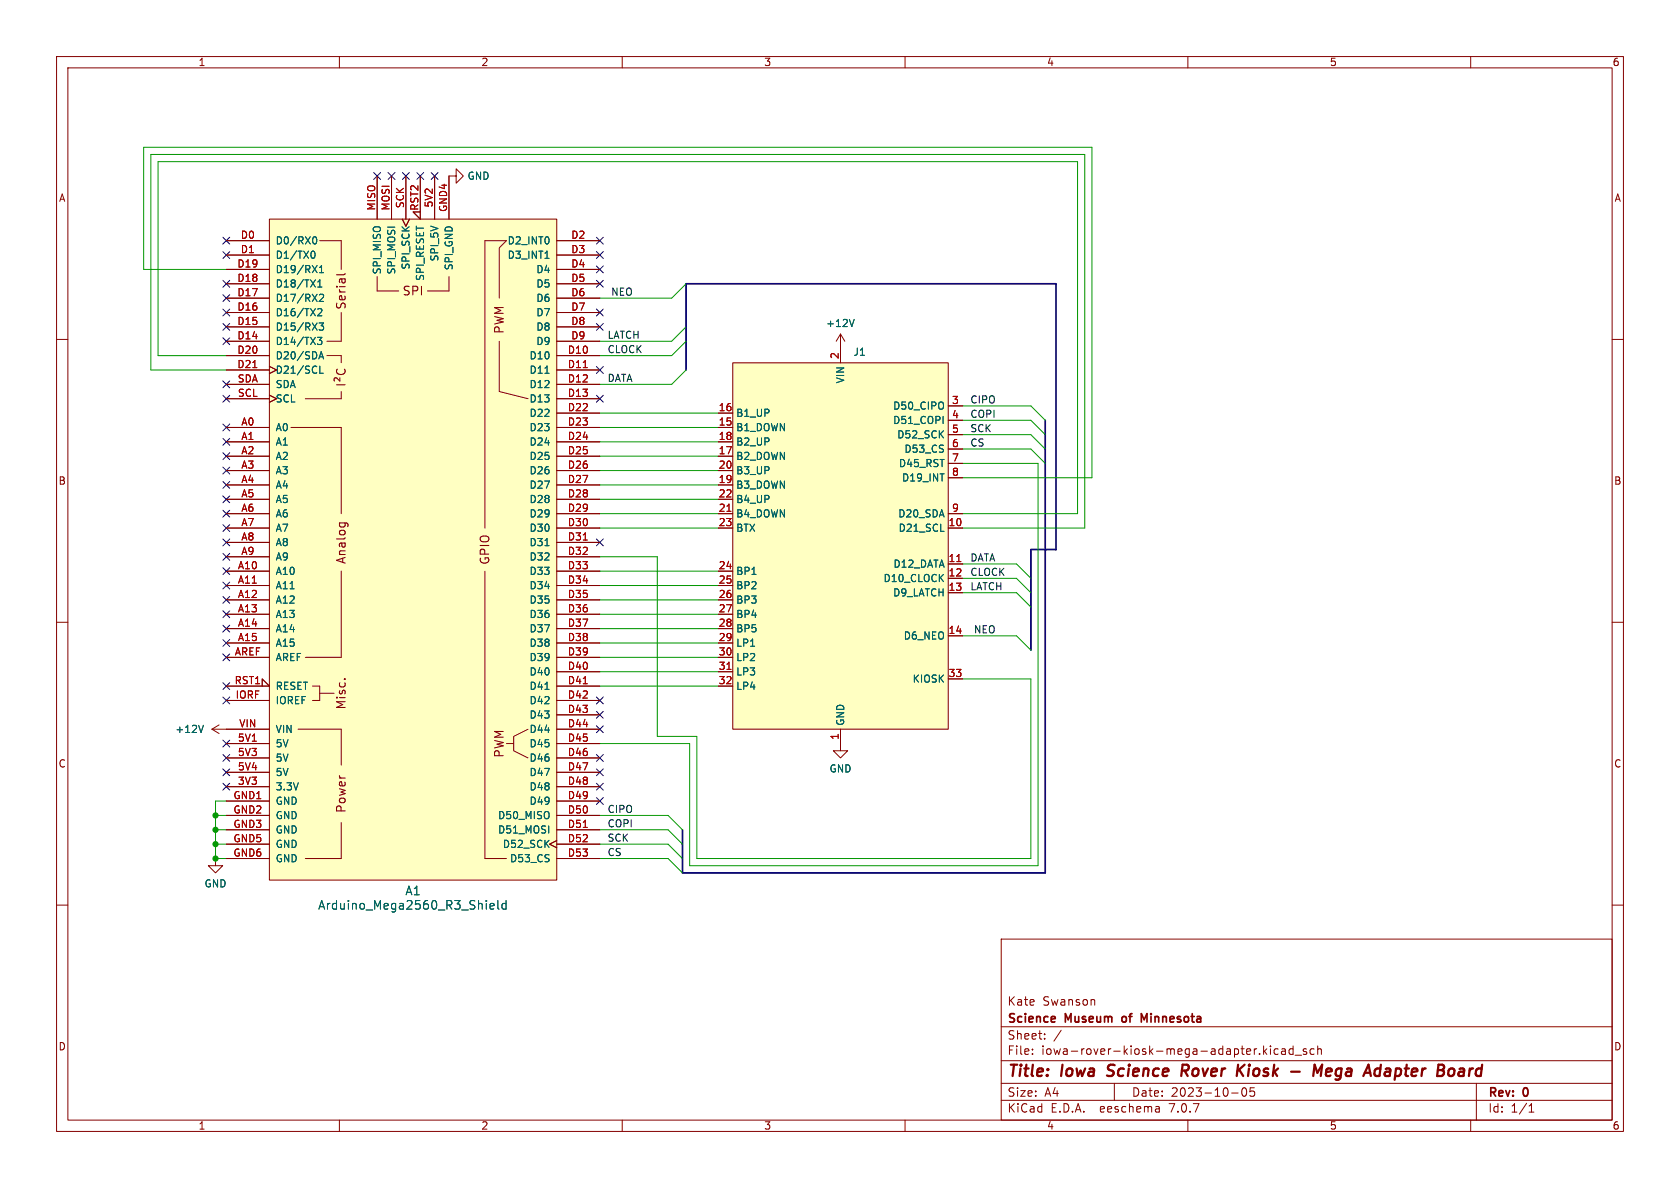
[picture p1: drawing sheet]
<svg xmlns="http://www.w3.org/2000/svg" width="297mm" height="210mm" viewBox="0 0 297 210" stroke-linecap="round" stroke-linejoin="round" font-family="sans-serif">
<g fill="none" stroke="#840000" stroke-width=".18">
<path d="M10 10h277v190h-277zM12 12h273v186h-273zM60 10v2M110 10v2M160 10v2M210 10v2M260 10v2M47.6 38.7h50.8v116.9h-50.8zM66.7 31.1v7.6M69.2 31.1v7.6M71.1 38.7l.7 1.3 .6-1.3M71.8 31.1v7.6"/>
<path d="M74.3 31.1v7.6l-1.3-1.2h1.3M76.8 31.1v7.6M80.6 31.1v1.3l1.3-1.3-1.3-1.3v1.3h-1.2v7.6M10 60h2M40 42.5h7.6M40 45.1h7.6M40 57.8h7.6M40 55.2h7.6M40 52.7h7.6M40 50.2h7.6M40 47.6h7.6M56.5 42.5h3.8z"/>
<path d="M60.3 55.2v5.1zM60.3 42.5v5.1zM66.7 48.9v2.5zM66.7 51.4h3.8zM75.6 51.4h3.8zM79.4 48.9v2.5zM85.7 42.5v50.8zM85.7 42.5h3.8l-1.2 1.3v8.9M98.4 42.5h7.6M98.4 45.1h7.6M98.4 57.8h7.6M98.4 55.2h7.6"/>
<path d="M98.4 52.7h7.6M98.4 50.2h7.6M98.4 47.6h7.6M148.6 59.1v5M148.6 59.1l-.8 1.2M148.6 59.1l.8 1.2M285 60h2M40 75.6h7.6M40 78.1h7.6M40 62.9h7.6M40 65.4h7.6M40 67.9h7.6"/>
<path d="M40 70.5h7.6M40 60.3h7.6M47.6 64.8l1.3 .6-1.3 .6M47.6 69.9l1.3 .6-1.3 .6M51.4 75.6h8.9v15.2M54 70.5h6.3zM57.8 62.9h2.5zM57.8 60.3h2.5zM60.3 69.2v1.3zM60.3 62.9v1.2zM88.3 60.3v8.9l5 1.3M98.4 75.6h7.6"/>
<path d="M98.4 73h7.6M98.4 78.1h7.6M98.4 62.9h7.6M98.4 65.4h7.6M98.4 67.9h7.6M98.4 70.5h7.6M98.4 60.3h7.6M127 75.6h2.5M127 73h2.5M127 78.1h2.5M129.5 64.1h38.1v64.8h-38.1zM167.6 71.8h2.6"/>
<path d="M167.6 74.3h2.6M167.6 76.8h2.6M167.6 79.4h2.6M40 93.3h7.6M40 80.6h7.6M40 85.7h7.6M40 83.2h7.6M40 90.8h7.6M40 88.3h7.6M40 95.9h7.6M40 98.4h7.6M98.4 93.3h7.6"/>
<path d="M98.4 80.6h7.6M98.4 85.7h7.6M98.4 83.2h7.6M98.4 90.8h7.6M98.4 88.3h7.6M98.4 95.9h7.6M98.4 98.4h7.6M127 93.3h2.5M127 80.6h2.5M127 85.7h2.5M127 83.2h2.5M127 90.8h2.5"/>
<path d="M127 88.3h2.5M167.6 93.3h2.6M167.6 99.7h2.6M167.6 90.8h2.6M167.6 81.9h2.6M167.6 84.5h2.6M10 110h2M40 101h7.6M40 103.5h7.6M40 106h7.6M40 108.6h7.6M40 111.1h7.6"/>
<path d="M40 113.7h7.6M40 116.2h7.6M54 116.2h6.3zM60.3 101v15.2M85.7 101v50.8zM98.4 101h7.6M98.4 103.5h7.6M98.4 106h7.6M98.4 108.6h7.6M98.4 111.1h7.6M98.4 113.7h7.6M98.4 116.2h7.6"/>
<path d="M98.4 118.7h7.6M127 101h2.5M127 103.5h2.5M127 106h2.5M127 108.6h2.5M127 111.1h2.5M127 113.7h2.5M127 116.2h2.5M127 118.7h2.5M167.6 102.2h2.6M167.6 104.8h2.6M167.6 112.4h2.6"/>
<path d="M285 110h2M37.5 128.9l1.2 .8M37.5 128.9h10.1M38.7 128.1l-1.2 .8M40 121.3h7.6l-1.2-1.3v1.3M40 131.4h7.6M40 139.1h7.6M40 134h7.6M40 136.5h7.6M40 123.8h7.6M52.7 128.9h7.6zM55.2 123.8h1.3z"/>
<path d="M55.2 121.3h1.3zM56.5 122.6h2.6zM56.5 121.3v2.5zM60.3 128.9v6.4zM89.5 131.4h1.3M93.3 128.9l-2.5 1.3v2.5l2.5 1.3M98.4 121.3h7.6M98.4 128.9h7.6M98.4 131.4h7.6M98.4 139.1h7.6M98.4 134h7.6M98.4 136.5h7.6"/>
<path d="M98.4 123.8h7.6M98.4 126.4h7.6M127 121.3h2.5M148.6 128.9v3.8h1.3l-1.3 1.3-1.3-1.3h1.3M167.6 120h2.6M10 160h2M38.1 151.8v1.2h1.3l-1.3 1.3-1.3-1.3h1.3M40 151.8h7.6M40 141.6h7.6M40 144.1h7.6M40 146.7h7.6M40 149.2h7.6"/>
<path d="M54 151.8h6.3zM60.3 145.4v6.4zM85.7 151.8h3.8M98.4 148.6l-1.2 .6 1.2 .7M98.4 151.8h7.6M98.4 141.6h7.6M98.4 144.1h7.6M98.4 146.7h7.6M98.4 149.2h7.6M285 160h2M177 166h108v32h-108zM193.5 176.8v.9"/>
<path d="M60 198v2M110 198v2M160 198v2M177 194.5h108M177 191.5h108M177 187.5h108M177 181.5h108M182.5 186.3v.1M182.5 185.5v.1M184.7 183.6v.1M184.7 182.8v.1M187.6 182.1l-1.3 2"/>
<path d="M197 191.5v3M204.9 195.7l.1 .9M205 196.5l-.2 .1M205 196h-.2M210 198v2M217.7 193.2h1.2M219.7 192.4l.2-.1a.81 .81 0 0 1 .6 .6 .81 .81 0 0 1-.3 .8l-.2 .1a.81 .81 0 0 1-.3-1.4zM221.7 192.3h-.7v.7l.2-.1h.5l.1 .3-.1 .5-.2 .1-.5-.1M223.5 185.8l.5 .6M224 185.4l-.6 .6M224.6 184.9v.1M224.6 185.4v1"/>
<path d="M226 185.5l-.5-.1-.3 .3v.4l.2 .2h.6M226.6 185.5h.6v.9M227.2 185.8h-.5a.29 .29 0 0 0-.2 .3 .29 .29 0 0 0 .2 .3l.5-.1M228.6 185.5l-.4-.1-.3 .3v.4l.1 .2h.6M228.6 184.9v1.5M229 186.5h1.1M231 185.5l-.4-.1-.2 .2 .1 .2 .5 .2v.3h-.6M232.3 185.5l-.4-.1-.3 .3v.4l.1 .2h.6M233 185.5l.2-.1 .3 .1 .1 .9M233 184.9v1.5M260 198v2M261 191.5v6.5"/>
<path d="M270.3 196.6h.9M270.3 195.5l.4-.4v1.5"/>
</g>
<g fill="none" stroke="#840000" stroke-width=".4">
<path d="M195.7 190.1l.3 .1M196 188.4l-.1 .2v.4M209.4 189.3l.6 .9M209.8 188.2h-.7l-.3 2M209.9 189.2l-1 .1M219.1 189.1l.7 1.1M220 188.2l-1.3 1.2M232.2 190.2l.2-2 .5 1.4 .8-1.4-.2 2M234.4 189.5l1-.1v-.4l-.2-.1-.6 .1-.2 .9 .2 .3 .6-.1M245.6 188.9l-.6 .1M245.6 189.4h-.5a.4 .4 0 0 0-.3 .4 .4 .4 0 0 0 .2 .4h.5M257.9 190.1l.2 .1 .6-.1"/>
<path d="M258 189l.2-.1 .6 .1-.1 1.2M258.8 189.4h-.6l-.4 .3"/>
</g>
<path d="M198.4 179.8v.7M202.8 179.2l-.5 1.1-.5-1.1v1.5" fill="none" stroke="#840000" stroke-width=".3"/>
<g fill="#ffffc2" stroke="#ffffc2" stroke-width=".18">
<path d="M129.5 64.1h38.1v64.8h-38.1z"/>
<path d="M47.6 38.7h50.8v116.9h-50.8z"/>
</g>
<path d="M44.7 65h.7M103.1 65h.7M103.1 95.5h.7M128.5 90.4h.7M169.2 99.3h.7M128.5 118.3h.7M103.1 120.9h.7M103.1 146.3h.7" fill="none" stroke="#a90000" stroke-width=".18"/>
<g fill="none" stroke="#006464" stroke-width=".18">
<path d="M55.2 44.5l.1-.1a.68 .68 0 0 1 .4 .6 .68 .68 0 0 1-.4 .7l-.1-.1M55.3 42.1l.3-.2a.68 .68 0 0 1 .4 .6 .68 .68 0 0 1-.4 .6l-.3-.2M56.1 59.6h.8l-.4 .5 .3 .1v.6l-.1 .1-.6-.1M56.2 54.7l.5-.1 .2 .3-.8 .9h.8M56.2 50.7h.7M56.2 49.8l.3-.3v1.2M56.4 57.1h.8l-.4 .5 .3 .1v.5l-.1 .2-.6-.2M56.5 52.1l.5-.1 .2 .4-.8 .9h.8M56.5 48.2h.7M56.5 47.3l.3-.4v1.3M96.3 45.7h.8M151 56.5l-.4 1.2"/>
<path d="M56.4 63.4l.4-1.2 .4 1.2M56.5 63.1h.6M56.5 64.7v1.3h.6M96.3 66h.8M96.3 96.5h.8M36 128.2l-.5 1.3M96.3 121.9h.8M88 159.2v1.3l.2 .2M89.5 159.8l-.5-.1-.3 .3v.4l.2 .2h.6M89.5 159.2v1.5M86.6 160.2l.8-.1-.1-.3-.5-.1-.2 .2 .1 .7h.6"/>
</g>
<path d="M61 48.4l-.2 .2h-1.3M59.5 68h1.5M59.6 65.3a.61 .61 0 0 0 0 .7 .61 .61 0 0 0 .8 .2 .57 .57 0 0 0 .5-.3 .57 .57 0 0 0 0-.6M60.1 66.8v.6l-.5-.5a.31 .31 0 0 0-.5 .1v.4M60 92.4h1.2l.3 .3M60.1 92.4l-.1 .5M60.9 92.4l.1 .5M60.9 120.1h.1" fill="none" stroke="#840000" stroke-width=".19"/>
<path d="M121.3 65.4v-15.2h65.4v47h-4.5v17.7M184.8 74.3v80h-64.2v-7.6" fill="none" stroke="#000084" stroke-width=".3"/>
<g fill="none" stroke="#009600" stroke-width=".18">
<path d="M40 47.6h-14.6v-21.6h167.6v58.5h-22.8M121.3 57.8l-2.6 2.5h-12.7M121.3 50.2l-2.6 2.5h-12.7M40 65.4h-13.3v-38.1h165.1v66h-21.6M40 62.9h-12.1v-34.3h162.6v62.2h-20.3M106 73h21M106 78.1h21M106 75.6h21M121.3 60.3l-2.6 2.6h-12.7M121.3 65.4l-2.6 2.5h-12.7M170.2 76.8h12l2.6 2.6M170.2 71.8h12l2.6 2.5"/>
<path d="M170.2 74.3h12l2.6 2.5M170.2 79.4h12l2.6 2.5M106 98.4h10.2v31.8h7v21.6h59v-31.8h-12M106 90.8h21M106 85.7h21M106 93.3h21M106 88.3h21M106 80.6h21M106 83.2h21M170.2 81.9h13.3v71.1h-61.6v-21.6h-15.9M170.2 99.7h9.5l2.5 2.5M106 103.5h21"/>
<path d="M106 106h21M106 111.1h21M106 108.6h21M106 118.7h21M106 116.2h21M106 113.7h21M106 101h21M170.2 112.4h9.5l2.5 2.5M170.2 104.8h9.5l2.5 2.5M170.2 102.2h9.5l2.5 2.6M106 121.3h21M38.1 149.2h1.9"/>
<path d="M38.1 144.1h1.9M38.1 146.7h1.9M40 141.6h-1.9v10.2h1.9M106 149.2h12.1l2.5 2.6M106 144.1h12.1l2.5 2.6M106 146.7h12.1l2.5 2.5M106 151.8h12.1l2.5 2.5"/>
</g>
<g fill="none" stroke="#000084" stroke-width=".18">
<path d="M66.1 30.5l1.2 1.2M67.3 30.5l-1.2 1.2M68.6 30.5l1.2 1.2M69.8 30.5l-1.2 1.2M71.1 30.5l1.3 1.2M72.4 30.5l-1.3 1.2M73.7 30.5l1.2 1.2M74.9 30.5l-1.2 1.2M76.2 30.5l1.2 1.2M77.4 30.5l-1.2 1.2M39.4 57.2l1.2 1.2M39.4 59.7l1.2 1.2"/>
<path d="M39.4 41.9l1.2 1.3M39.4 54.6l1.2 1.3M39.4 52.1l1.2 1.2M39.4 44.5l1.2 1.2M39.4 49.6l1.2 1.2M40.6 57.2l-1.2 1.2M40.6 59.7l-1.2 1.2M40.6 41.9l-1.2 1.3M40.6 54.6l-1.2 1.3M40.6 52.1l-1.2 1.2M40.6 44.5l-1.2 1.2M40.6 49.6l-1.2 1.2"/>
<path d="M105.4 49.6l1.3 1.2M105.4 44.5l1.3 1.2M105.4 47l1.3 1.2M105.4 57.2l1.3 1.2M105.4 41.9l1.3 1.3M105.4 54.6l1.3 1.3M106.7 49.6l-1.3 1.2M106.7 44.5l-1.3 1.2M106.7 47l-1.3 1.2M106.7 57.2l-1.3 1.2M106.7 41.9l-1.3 1.3M106.7 54.6l-1.3 1.3"/>
<path d="M39.4 69.9l1.2 1.2M39.4 77.5l1.2 1.2M39.4 67.3l1.2 1.3M39.4 75l1.2 1.2M40.6 69.9l-1.2 1.2M40.6 67.3l-1.2 1.3M40.6 77.5l-1.2 1.2M40.6 75l-1.2 1.2M105.4 69.9l1.3 1.2M105.4 64.8l1.3 1.2M106.7 64.8l-1.3 1.2M106.7 69.9l-1.3 1.2"/>
<path d="M39.4 82.6l1.2 1.2M39.4 80l1.2 1.3M39.4 87.7l1.2 1.2M39.4 85.1l1.2 1.2M39.4 90.2l1.2 1.2M39.4 97.8l1.2 1.2M39.4 95.3l1.2 1.2M39.4 92.7l1.2 1.3M40.6 82.6l-1.2 1.2M40.6 80l-1.2 1.3M40.6 87.7l-1.2 1.2M40.6 85.1l-1.2 1.2"/>
<path d="M40.6 90.2l-1.2 1.2M40.6 97.8l-1.2 1.2M40.6 95.3l-1.2 1.2M40.6 92.7l-1.2 1.3M105.4 95.3l1.3 1.2M106.7 95.3l-1.3 1.2M39.4 102.9l1.2 1.2M39.4 108l1.2 1.2M39.4 105.4l1.2 1.3M39.4 100.4l1.2 1.2M39.4 110.5l1.2 1.2M39.4 113.1l1.2 1.2"/>
<path d="M39.4 115.6l1.2 1.2M40.6 115.6l-1.2 1.2M40.6 110.5l-1.2 1.2M40.6 102.9l-1.2 1.2M40.6 108l-1.2 1.2M40.6 105.4l-1.2 1.3M40.6 100.4l-1.2 1.2M40.6 113.1l-1.2 1.2M39.4 130.8l1.2 1.3M39.4 123.2l1.2 1.2M39.4 133.4l1.2 1.2M39.4 120.7l1.2 1.2"/>
<path d="M39.4 138.5l1.2 1.2M39.4 135.9l1.2 1.2M40.6 130.8l-1.2 1.3M40.6 123.2l-1.2 1.2M40.6 135.9l-1.2 1.2M40.6 133.4l-1.2 1.2M40.6 120.7l-1.2 1.2M40.6 138.5l-1.2 1.2M105.4 123.2l1.3 1.2M105.4 125.8l1.3 1.2M105.4 128.3l1.3 1.2M105.4 133.4l1.3 1.2"/>
<path d="M105.4 138.5l1.3 1.2M105.4 135.9l1.3 1.2M106.7 123.2l-1.3 1.2M106.7 125.8l-1.3 1.2M106.7 128.3l-1.3 1.2M106.7 133.4l-1.3 1.2M106.7 138.5l-1.3 1.2M106.7 135.9l-1.3 1.2M105.4 141l1.3 1.2M106.7 141l-1.3 1.2"/>
</g>
<g fill="#009600" stroke="#009600" stroke-width=".18">
<circle cx="38.1" cy="146.7" r=".46"/>
<circle cx="38.1" cy="144.1" r=".46"/>
<circle cx="38.1" cy="149.2" r=".46"/>
<circle cx="38.1" cy="151.8" r=".46"/>
</g>
<g font-size="2.8" fill="#840000">
<text x="178" y="190.9">Title:</text>
<text x="187.7" y="190.9">Iowa</text>
<text x="196.6" y="190.9">Science</text>
<text x="210.5" y="190.9">Rover</text>
<text x="221.1" y="190.9">Kiosk</text>
<text x="236.2" y="190.9">Mega</text>
<text x="246.2" y="190.9">Adapter</text>
<text x="259.7" y="190.9">Board</text>
</g>
<g font-size="2.1" fill="#840000">
<text x="71" y="52.5">SPI</text>
<text x="61.4" y="54.9" transform="rotate(-90 61.4 54.9)">Serial</text>
<text x="89.3" y="59.2" transform="rotate(-90 89.3 59.2)">PWM</text>
<text x="61.4" y="99.8" transform="rotate(-90 61.4 99.8)">Analog</text>
<text x="86.8" y="100" transform="rotate(-90 86.8 100)">GPIO</text>
<text x="61.4" y="125.6" transform="rotate(-90 61.4 125.6)">Misc.</text>
<text x="89.3" y="134.1" transform="rotate(-90 89.3 134.1)">PWM</text>
<text x="61.4" y="143.8" transform="rotate(-90 61.4 143.8)">Power</text>
<text x="178" y="178">Kate</text>
<text x="184.3" y="178">Swanson</text>
<text x="178" y="184">Sheet:</text>
<text x="178" y="181.2">Science</text>
<text x="188.4" y="181.2">Museum</text>
<text x="199.1" y="181.2">of</text>
<text x="203" y="181.2">Minnesota</text>
<text x="178" y="186.7">File:</text>
<text x="184.1" y="186.7">iowa-rover-kiosk-mega-adapter.kicad_sch</text>
<text x="178" y="196.9">KiCad</text>
<text x="178" y="194.1">Size:</text>
<text x="184.7" y="194.1">A4</text>
<text x="185.7" y="196.9">E.D.A.</text>
<text x="194.6" y="196.9">eeschema</text>
<text x="200" y="194.1">Date:</text>
<text x="207" y="196.9">7.0.7</text>
<text x="207" y="194.1">2023-10-05</text>
<text x="263" y="194.3">Rev:</text>
<text x="263" y="196.9">Id:</text>
<text x="267.1" y="196.9">1/1</text>
<text x="269.4" y="194.3">0</text>
</g>
<g font-size="2.1" fill="#006464">
<text x="56.1" y="161">Arduino_Mega2560_R3_Shield</text>
<text x="71.6" y="158.5">A1</text>
</g>
<g font-size="1.8" fill="#840000">
<text x="35" y="11.9">1</text>
<text x="85" y="11.9">2</text>
<text x="135" y="11.9">3</text>
<text x="185" y="11.9">4</text>
<text x="235" y="11.9">5</text>
<text x="285" y="11.9">6</text>
<text x="10.3" y="35.9">A</text>
<text x="285.3" y="35.9">A</text>
<text x="10.3" y="85.9">B</text>
<text x="285.3" y="85.9">B</text>
<text x="10.3" y="135.9">C</text>
<text x="285.3" y="135.9">C</text>
<text x="10.3" y="185.9">D</text>
<text x="285.3" y="185.9">D</text>
<text x="35" y="199.9">1</text>
<text x="85" y="199.9">2</text>
<text x="135" y="199.9">3</text>
<text x="185" y="199.9">4</text>
<text x="235" y="199.9">5</text>
<text x="285" y="199.9">6</text>
</g>
<g font-size="1.8" fill="#006464">
<text x="82.6" y="32">GND</text>
<text x="48.6" y="43.4">D0/RX0</text>
<text x="48.6" y="45.9">D1/TX0</text>
<text x="72.6" y="47.8" transform="rotate(-90 72.6 47.8)">SPI_SCK</text>
<text x="77.7" y="46.3" transform="rotate(-90 77.7 46.3)">SPI_5V</text>
<text x="80.2" y="47.9" transform="rotate(-90 80.2 47.9)">SPI_GND</text>
<text x="89.6" y="43.4">D2_INT0</text>
<text x="89.6" y="45.9">D3_INT1</text>
<text x="48.6" y="53.6">D17/RX2</text>
<text x="48.6" y="51">D18/TX1</text>
<text x="48.6" y="48.5">D19/RX1</text>
<text x="67.5" y="48.6" transform="rotate(-90 67.5 48.6)">SPI_MISO</text>
<text x="70.1" y="48.6" transform="rotate(-90 70.1 48.6)">SPI_MOSI</text>
<text x="75.2" y="49.8" transform="rotate(-90 75.2 49.8)">SPI_RESET</text>
<text x="94.7" y="48.5">D4</text>
<text x="94.7" y="51">D5</text>
<text x="94.7" y="53.6">D6</text>
<text x="48.6" y="58.6">D15/RX3</text>
<text x="48.6" y="56.1">D16/TX2</text>
<text x="94.7" y="56.1">D7</text>
<text x="94.7" y="58.6">D8</text>
<text x="145.9" y="58">+12V</text>
<text x="48.6" y="61.2">D14/TX3</text>
<text x="48.6" y="63.7">D20/SDA</text>
<text x="93.5" y="63.7">D10</text>
<text x="94.7" y="61.2">D9</text>
<text x="150.8" y="63.1">J1</text>
<text x="48.6" y="66.3">D21/SCL</text>
<text x="48.6" y="71.3">SCL</text>
<text x="48.6" y="68.8">SDA</text>
<text x="93.5" y="66.3">D11</text>
<text x="93.5" y="68.8">D12</text>
<text x="93.5" y="71.3">D13</text>
<text x="149.5" y="67.9" transform="rotate(-90 149.5 67.9)">VIN</text>
<text x="48.6" y="76.4">A0</text>
<text x="93.5" y="73.9">D22</text>
<text x="93.5" y="76.4">D23</text>
<text x="130" y="76.4">B1_DOWN</text>
<text x="130" y="73.9">B1_UP</text>
<text x="157.8" y="72.6">D50_CIPO</text>
<text x="157.8" y="75.2">D51_COPI</text>
<text x="158.5" y="77.7">D52_SCK</text>
<text x="48.6" y="79">A1</text>
<text x="48.6" y="81.5">A2</text>
<text x="93.5" y="79">D24</text>
<text x="93.5" y="81.5">D25</text>
<text x="130" y="81.5">B2_DOWN</text>
<text x="130" y="79">B2_UP</text>
<text x="158.8" y="82.8">D45_RST</text>
<text x="159.8" y="80.2">D53_CS</text>
<text x="48.6" y="84">A3</text>
<text x="48.6" y="86.6">A4</text>
<text x="48.6" y="89.1">A5</text>
<text x="93.5" y="84">D26</text>
<text x="93.5" y="86.6">D27</text>
<text x="93.5" y="89.1">D28</text>
<text x="130" y="86.6">B3_DOWN</text>
<text x="130" y="84">B3_UP</text>
<text x="130" y="89.1">B4_UP</text>
<text x="159.4" y="85.3">D19_INT</text>
<text x="48.6" y="91.7">A6</text>
<text x="48.6" y="94.2">A7</text>
<text x="93.5" y="91.7">D29</text>
<text x="93.5" y="94.2">D30</text>
<text x="130" y="91.7">B4_DOWN</text>
<text x="130" y="94.2">BTX</text>
<text x="158.7" y="91.7">D20_SDA</text>
<text x="158.8" y="94.2">D21_SCL</text>
<text x="48.6" y="101.8">A10</text>
<text x="48.6" y="96.7">A8</text>
<text x="48.6" y="99.3">A9</text>
<text x="93.5" y="96.7">D31</text>
<text x="93.5" y="99.3">D32</text>
<text x="93.5" y="101.8">D33</text>
<text x="130" y="101.8">BP1</text>
<text x="157.9" y="100.6">D12_DATA</text>
<text x="48.6" y="104.4">A11</text>
<text x="48.6" y="106.9">A12</text>
<text x="93.5" y="104.4">D34</text>
<text x="93.5" y="106.9">D35</text>
<text x="130" y="104.4">BP2</text>
<text x="130" y="106.9">BP3</text>
<text x="156.1" y="103.1">D10_CLOCK</text>
<text x="157.8" y="105.6">D9_LATCH</text>
<text x="48.6" y="109.4">A13</text>
<text x="48.6" y="112">A14</text>
<text x="93.5" y="109.4">D36</text>
<text x="93.5" y="112">D37</text>
<text x="130" y="109.4">BP4</text>
<text x="130" y="112">BP5</text>
<text x="159.7" y="113.3">D6_NEO</text>
<text x="48.6" y="114.5">A15</text>
<text x="48.6" y="117.1">AREF</text>
<text x="93.5" y="114.5">D38</text>
<text x="93.5" y="117.1">D39</text>
<text x="93.5" y="119.6">D40</text>
<text x="130" y="114.5">LP1</text>
<text x="130" y="117.1">LP2</text>
<text x="130" y="119.6">LP3</text>
<text x="48.6" y="124.7">IOREF</text>
<text x="48.6" y="122.1">RESET</text>
<text x="93.5" y="122.1">D41</text>
<text x="93.5" y="124.7">D42</text>
<text x="130" y="122.1">LP4</text>
<text x="161.2" y="120.9">KIOSK</text>
<text x="30.9" y="129.8">+12V</text>
<text x="48.6" y="129.8">VIN</text>
<text x="93.5" y="127.2">D43</text>
<text x="93.5" y="129.8">D44</text>
<text x="149.5" y="128.4" transform="rotate(-90 149.5 128.4)">GND</text>
<text x="48.6" y="132.3">5V</text>
<text x="48.6" y="134.8">5V</text>
<text x="48.6" y="137.4">5V</text>
<text x="93.5" y="132.3">D45</text>
<text x="93.5" y="134.8">D46</text>
<text x="93.5" y="137.4">D47</text>
<text x="146.6" y="136.8">GND</text>
<text x="48.6" y="139.9">3.3V</text>
<text x="48.6" y="142.5">GND</text>
<text x="93.5" y="139.9">D48</text>
<text x="93.5" y="142.5">D49</text>
<text x="48.6" y="145">GND</text>
<text x="48.6" y="147.5">GND</text>
<text x="88" y="145">D50_MISO</text>
<text x="88" y="147.5">D51_MOSI</text>
<text x="48.6" y="150.1">GND</text>
<text x="48.6" y="152.6">GND</text>
<text x="88.8" y="150.1">D52_SCK</text>
<text x="90.1" y="152.6">D53_CS</text>
<text x="36.1" y="157.1">GND</text>
</g>
<g font-size="1.8" fill="#a90000">
<text x="66.4" y="37.3" transform="rotate(-90 66.4 37.3)">MISO</text>
<text x="69" y="37.3" transform="rotate(-90 69 37.3)">MOSI</text>
<text x="71.5" y="36.9" transform="rotate(-90 71.5 36.9)">SCK</text>
<text x="74" y="37.4" transform="rotate(-90 74 37.4)">RST2</text>
<text x="76.6" y="36.8" transform="rotate(-90 76.6 36.8)">5V2</text>
<text x="79.1" y="37.6" transform="rotate(-90 79.1 37.6)">GND4</text>
<text x="41.9" y="47.4">D19</text>
<text x="42.5" y="42.3">D0</text>
<text x="42.5" y="44.8">D1</text>
<text x="100.9" y="42.3">D2</text>
<text x="100.9" y="44.8">D3</text>
<text x="100.9" y="47.4">D4</text>
<text x="41.9" y="52.5">D17</text>
<text x="41.9" y="49.9">D18</text>
<text x="100.9" y="49.9">D5</text>
<text x="100.9" y="52.5">D6</text>
<text x="41.9" y="57.5">D15</text>
<text x="41.9" y="55">D16</text>
<text x="100.9" y="55">D7</text>
<text x="100.9" y="57.5">D8</text>
<text x="41.9" y="60.1">D14</text>
<text x="41.9" y="62.6">D20</text>
<text x="41.9" y="65.2">D21</text>
<text x="100.3" y="62.6">D10</text>
<text x="100.3" y="65.2">D11</text>
<text x="100.9" y="60.1">D9</text>
<text x="148.3" y="63.6" transform="rotate(-90 148.3 63.6)">2</text>
<text x="41.9" y="67.7">SDA</text>
<text x="42" y="70.2">SCL</text>
<text x="100.3" y="67.7">D12</text>
<text x="100.3" y="70.2">D13</text>
<text x="168.2" y="71.5">3</text>
<text x="42.6" y="75.3">A0</text>
<text x="42.6" y="77.9">A1</text>
<text x="100.3" y="72.8">D22</text>
<text x="100.3" y="75.3">D23</text>
<text x="100.3" y="77.9">D24</text>
<text x="127" y="75.3">15</text>
<text x="127" y="72.8">16</text>
<text x="127" y="77.9">18</text>
<text x="168.2" y="74">4</text>
<text x="168.2" y="76.6">5</text>
<text x="42.6" y="80.4">A2</text>
<text x="42.6" y="82.9">A3</text>
<text x="100.3" y="80.4">D25</text>
<text x="100.3" y="82.9">D26</text>
<text x="127" y="80.4">17</text>
<text x="127" y="82.9">20</text>
<text x="168.2" y="79.1">6</text>
<text x="168.2" y="81.7">7</text>
<text x="42.6" y="85.5">A4</text>
<text x="42.6" y="88">A5</text>
<text x="100.3" y="85.5">D27</text>
<text x="100.3" y="88">D28</text>
<text x="127" y="85.5">19</text>
<text x="127" y="88">22</text>
<text x="168.2" y="84.2">8</text>
<text x="42.6" y="90.6">A6</text>
<text x="42.6" y="93.1">A7</text>
<text x="42.6" y="95.6">A8</text>
<text x="100.3" y="90.6">D29</text>
<text x="100.3" y="93.1">D30</text>
<text x="100.3" y="95.6">D31</text>
<text x="127" y="90.6">21</text>
<text x="127" y="93.1">23</text>
<text x="167.6" y="93.1">10</text>
<text x="168.2" y="90.6">9</text>
<text x="42" y="100.7">A10</text>
<text x="42.6" y="98.2">A9</text>
<text x="100.3" y="98.2">D32</text>
<text x="100.3" y="100.7">D33</text>
<text x="127" y="100.7">24</text>
<text x="167.6" y="99.4">11</text>
<text x="167.6" y="102">12</text>
<text x="42" y="103.3">A11</text>
<text x="42" y="105.8">A12</text>
<text x="100.3" y="103.3">D34</text>
<text x="100.3" y="105.8">D35</text>
<text x="127" y="103.3">25</text>
<text x="127" y="105.8">26</text>
<text x="167.6" y="104.5">13</text>
<text x="42" y="108.3">A13</text>
<text x="42" y="110.9">A14</text>
<text x="42" y="113.4">A15</text>
<text x="100.3" y="108.3">D36</text>
<text x="100.3" y="110.9">D37</text>
<text x="100.3" y="113.4">D38</text>
<text x="127" y="108.3">27</text>
<text x="127" y="110.9">28</text>
<text x="127" y="113.4">29</text>
<text x="167.6" y="112.1">14</text>
<text x="41.4" y="116">AREF</text>
<text x="100.3" y="116">D39</text>
<text x="100.3" y="118.5">D40</text>
<text x="127" y="116">30</text>
<text x="127" y="118.5">31</text>
<text x="167.6" y="119.8">33</text>
<text x="41.4" y="121">RST1</text>
<text x="41.6" y="123.6">IORF</text>
<text x="100.3" y="121">D41</text>
<text x="100.3" y="123.6">D42</text>
<text x="127" y="121">32</text>
<text x="42" y="131.2">5V1</text>
<text x="42.2" y="128.7">VIN</text>
<text x="100.3" y="126.1">D43</text>
<text x="100.3" y="128.7">D44</text>
<text x="100.3" y="131.2">D45</text>
<text x="148.3" y="130.9" transform="rotate(-90 148.3 130.9)">1</text>
<text x="42" y="133.7">5V3</text>
<text x="42" y="136.3">5V4</text>
<text x="100.3" y="133.7">D46</text>
<text x="100.3" y="136.3">D47</text>
<text x="41.2" y="141.4">GND1</text>
<text x="41.2" y="143.9">GND2</text>
<text x="42" y="138.8">3V3</text>
<text x="100.3" y="138.8">D48</text>
<text x="100.3" y="141.4">D49</text>
<text x="100.3" y="143.9">D50</text>
<text x="41.2" y="146.4">GND3</text>
<text x="41.2" y="149">GND5</text>
<text x="100.3" y="146.4">D51</text>
<text x="100.3" y="149">D52</text>
<text x="41.2" y="151.5">GND6</text>
<text x="100.3" y="151.5">D53</text>
</g>
<g font-size="1.8" fill="#0f0f0f">
<text x="107.9" y="52.4">NEO</text>
<text x="107.3" y="60">LATCH</text>
<text x="107.3" y="62.5">CLOCK</text>
<text x="107.3" y="67.6">DATA</text>
<text x="171.4" y="71.4">CIPO</text>
<text x="171.4" y="73.9">COPI</text>
<text x="171.4" y="76.5">SCK</text>
<text x="171.4" y="79">CS</text>
<text x="171.4" y="99.3">DATA</text>
<text x="171.4" y="101.9">CLOCK</text>
<text x="171.4" y="104.4">LATCH</text>
<text x="172.1" y="112">NEO</text>
<text x="107.3" y="143.8">CIPO</text>
<text x="107.3" y="148.9">SCK</text>
<text x="107.3" y="146.3">COPI</text>
<text x="107.3" y="151.4">CS</text>
</g>
</svg>
